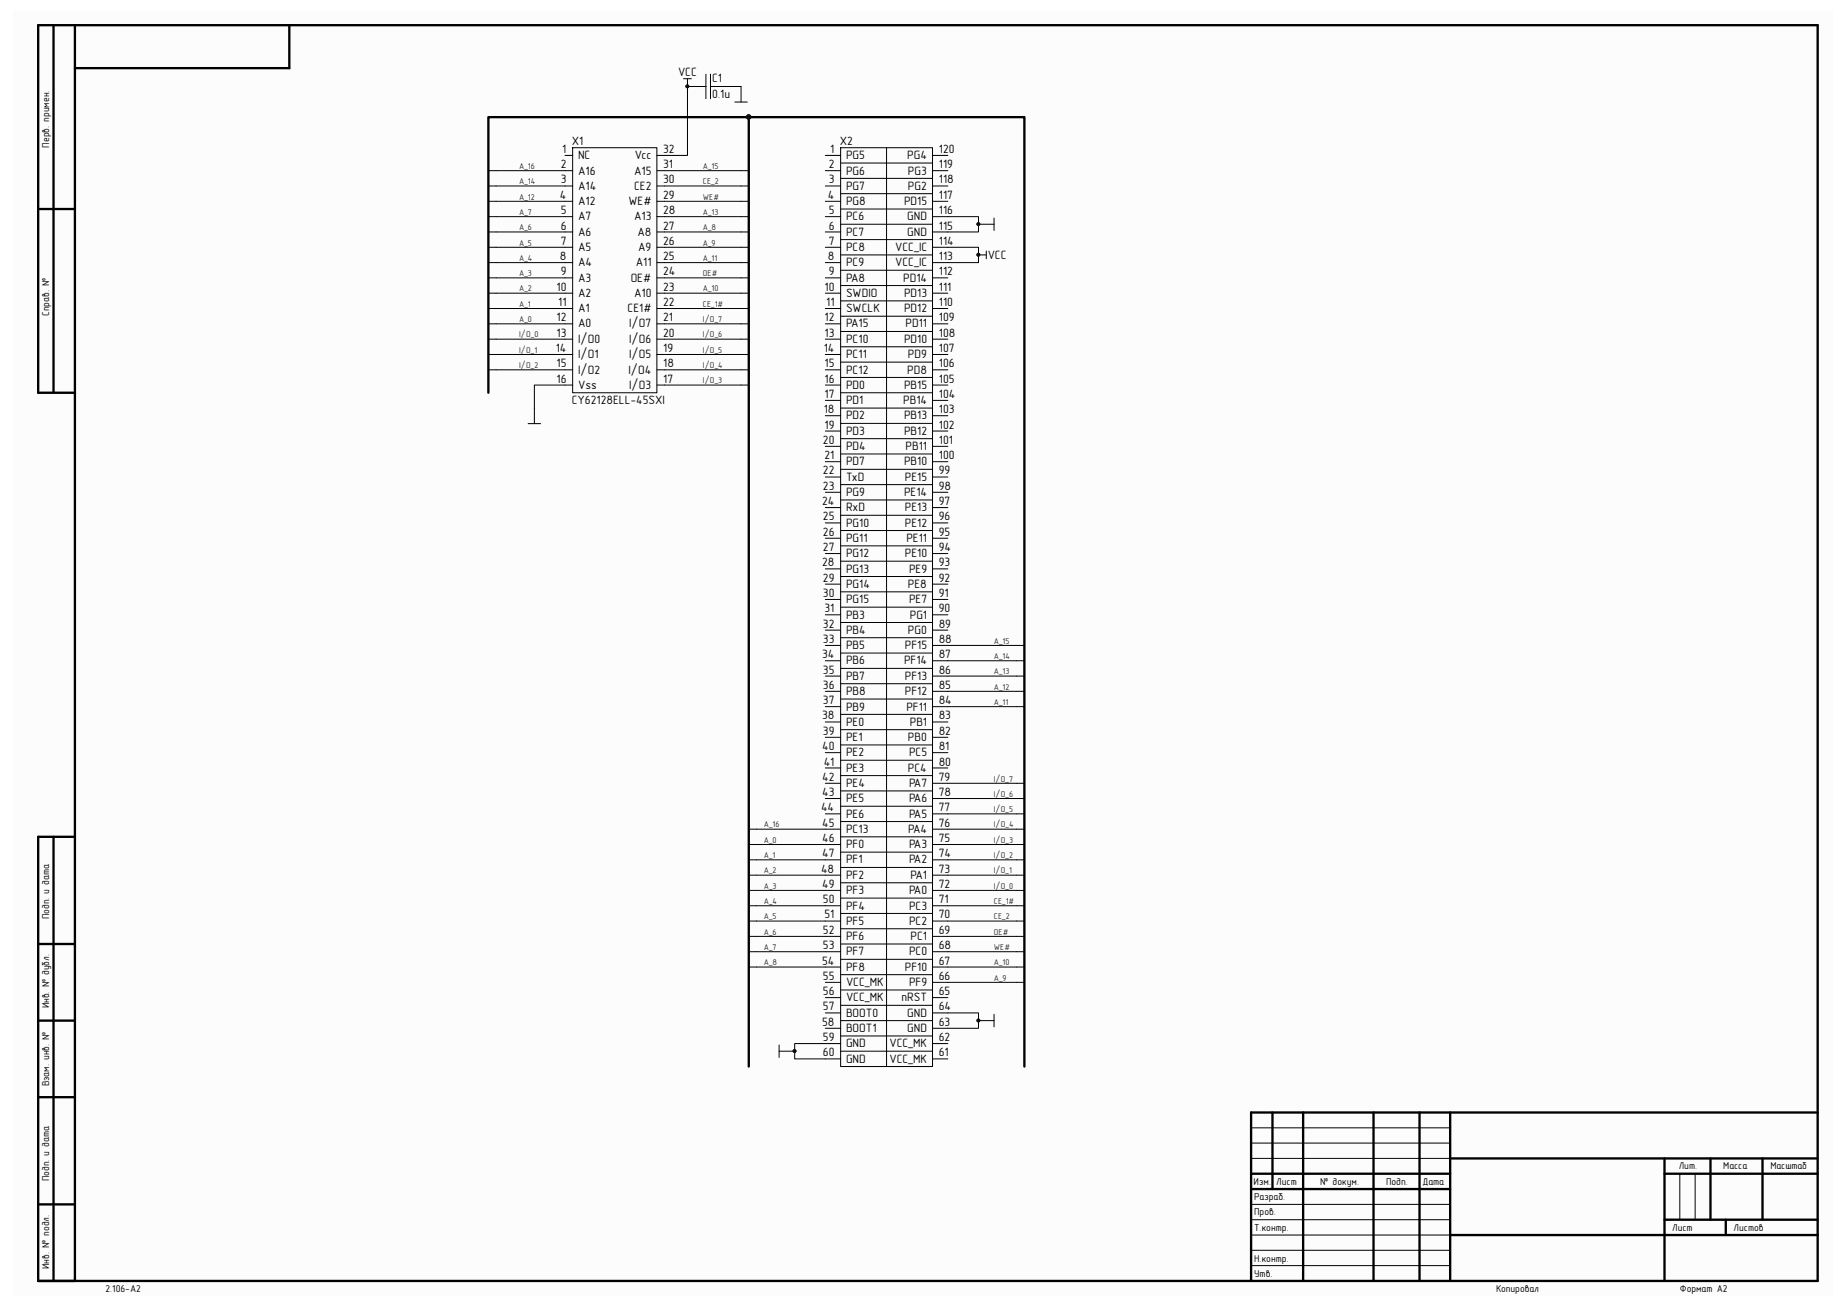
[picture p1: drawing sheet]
<svg xmlns="http://www.w3.org/2000/svg" width="297mm" height="210mm" viewBox="0 0 297 210" stroke-linecap="round" stroke-linejoin="round" font-family="sans-serif">
<path d="M2.2 1.6h292.5v206.8h-292.5z" fill="#fcfcfc"/>
<g fill="none" stroke="#000" stroke-width=".38">
<path d="M8.6 4.1v59.1M12 4.1v201.9M46.5 4.1v6.9h-34.5M120.4 18.8v152.7M6.1 33.6h5.9M12 63.2h-5.9v-59.1h286.2v201.9h-286.2v-71.4h5.9M78.5 63.2v-44.4h86.2v152.7M8.6 134.6v71.4M6.1 151.8h5.9M6.1 176.4h5.9M6.1 164.1h5.9M204.6 178.9v12.3"/>
<path d="M209.6 178.9v27.1M220.9 178.9v27.1M228.3 178.9v27.1M233.2 178.9v27.1M292.3 178.9h-91.1v27.1M6.1 193.7h5.9M201.2 188.7h32M201.2 191.2h32M233.2 186.3h59.1M233.2 198.6h59.1M267.7 188.7h24.6M267.7 186.3v19.7"/>
<path d="M267.7 196.1h24.6M275.1 186.3v9.8M277.5 196.1v2.5M283.4 186.3v9.8"/>
</g>
<g fill="none" stroke="#000" stroke-width=".16">
<path d="M109.9 12.7h1.3M110.6 12.7v1.2M113.5 13.9h-2.9v11.1h-5M113.5 11.9v4M114.3 13.9h4.9v2.5M114.3 11.9v4M118.2 16.4h2M78.5 27.4h13.6M78.5 29.9h13.6M78.5 32.4h13.6M78.5 34.8h13.6M78.5 37.3h13.6"/>
<path d="M78.5 39.8h13.6M90.9 25h1.2M92.1 23.8h13.5v39.4h-13.5zM105.6 27.4h14.8M105.6 29.9h14.8M105.6 32.4h14.8M105.6 34.8h14.8M105.6 37.3h14.8M105.6 39.8h14.8M132.7 25h2.5M132.7 27.4h2.5M132.7 29.9h2.5"/>
<path d="M132.7 32.4h2.5M132.7 34.8h2.5M132.7 37.3h2.5M132.7 39.8h2.5M135.2 23.8h14.8v147.7h-14.8zM135.2 26.2h14.8M135.2 28.7h14.8M135.2 31.1h14.8M135.2 33.6h14.8M135.2 36.1h14.8M135.2 38.5h14.8M142.6 23.8v147.7"/>
<path d="M150 34.8h7.4v2.5h-7.4M150 39.8h7.4v2.4h-7.4M150 25h2.4M150 27.4h2.4M150 29.9h2.4M150 32.4h2.4M157.4 36.1h2.5M159.9 35.1v2M78.5 42.2h13.6M78.5 44.7h13.6M78.5 47.1h13.6M78.5 49.6h13.6"/>
<path d="M78.5 52.1h13.6M78.5 54.5h13.6M78.5 57h13.6M78.5 59.5h13.6M105.6 42.2h14.8M105.6 44.7h14.8M105.6 47.1h14.8M105.6 49.6h14.8M105.6 52.1h14.8M105.6 54.5h14.8M105.6 57h14.8M105.6 59.5h14.8"/>
<path d="M132.7 42.2h2.5M132.7 44.7h2.5M132.7 47.1h2.5M132.7 49.6h2.5M132.7 52.1h2.5M132.7 54.5h2.5M132.7 57h2.5M132.7 59.5h2.5M135.2 41h14.8M135.2 43.5h14.8M135.2 45.9h14.8M135.2 48.4h14.8"/>
<path d="M135.2 50.9h14.8M135.2 53.3h14.8M135.2 55.8h14.8M135.2 58.2h14.8M150 44.7h2.4M150 47.1h2.4M150 49.6h2.4M150 52.1h2.4M150 54.5h2.4M150 57h2.4M150 59.5h2.4M157.4 41h1.2"/>
<path d="M158.6 40.4v1.2M84.9 68.1h2M92.1 61.9h-6.2v6.2M105.6 61.9h14.8M132.7 61.9h2.5M132.7 64.4h2.5M132.7 66.8h2.5M132.7 69.3h2.5M132.7 71.8h2.5M132.7 74.2h2.5M132.7 76.7h2.5M132.7 79.2h2.5"/>
<path d="M135.2 60.7h14.8M135.2 63.2h14.8M135.2 65.6h14.8M135.2 68.1h14.8M135.2 70.5h14.8M135.2 73h14.8M135.2 75.5h14.8M135.2 77.9h14.8M150 61.9h2.4M150 64.4h2.4M150 66.8h2.4M150 69.3h2.4"/>
<path d="M150 71.8h2.4M150 74.2h2.4M150 76.7h2.4M150 79.2h2.4M132.7 81.6h2.5M132.7 84.1h2.5M132.7 86.6h2.5M132.7 89h2.5M132.7 91.5h2.5M132.7 93.9h2.5M132.7 96.4h2.5M132.7 98.9h2.5"/>
<path d="M135.2 80.4h14.8M135.2 82.9h14.8M135.2 85.3h14.8M135.2 87.8h14.8M135.2 90.2h14.8M135.2 92.7h14.8M135.2 95.2h14.8M135.2 97.6h14.8M150 81.6h2.4M150 84.1h2.4M150 86.6h2.4M150 89h2.4"/>
<path d="M150 91.5h2.4M150 93.9h2.4M150 96.4h2.4M150 98.9h2.4M132.7 101.3h2.5M132.7 103.8h2.5M132.7 106.3h2.5M132.7 108.7h2.5M132.7 111.2h2.5M132.7 113.6h2.5M132.7 116.1h2.5M132.7 118.6h2.5"/>
<path d="M135.2 100.1h14.8M135.2 102.6h14.8M135.2 105h14.8M135.2 107.5h14.8M135.2 109.9h14.8M135.2 112.4h14.8M135.2 114.9h14.8M135.2 117.3h14.8M135.2 119.8h14.8M150 101.3h2.4M150 103.8h14.7M150 106.3h14.7"/>
<path d="M150 108.7h14.7M150 111.2h14.7M150 113.6h14.7M150 116.1h2.4M150 118.6h2.4M120.4 133.3h14.8M120.4 135.8h14.8M120.4 138.3h14.8M132.7 121h2.5M132.7 123.5h2.5M132.7 126h2.5M132.7 128.4h2.5"/>
<path d="M132.7 130.9h2.5M135.2 122.3h14.8M135.2 124.7h14.8M135.2 127.2h14.8M135.2 129.6h14.8M135.2 132.1h14.8M135.2 134.6h14.8M135.2 137h14.8M135.2 139.5h14.8M150 121h2.4M150 123.5h2.4M150 126h14.7"/>
<path d="M150 128.4h14.7M150 130.9h14.7M150 133.3h14.7M150 135.8h14.7M150 138.3h14.7M120.4 140.7h14.8M120.4 143.2h14.8M120.4 145.7h14.8M120.4 148.1h14.8M120.4 150.6h14.8M120.4 153h14.8M120.4 155.5h14.8"/>
<path d="M132.7 158h2.5M135.2 142h14.8M135.2 144.4h14.8M135.2 146.9h14.8M135.2 149.4h14.8M135.2 151.8h14.8M135.2 154.3h14.8M135.2 156.7h14.8M135.2 159.2h14.8M150 140.7h14.7M150 143.2h14.7M150 145.7h14.7"/>
<path d="M150 148.1h14.7M150 150.6h14.7M150 153h14.7M150 155.5h14.7M150 158h14.7M125.3 169h2.5M125.3 168v2M132.7 160.4h2.5M132.7 162.9h2.5M132.7 165.4h2.5M135.2 167.8h-7.4v2.5h7.4M135.2 161.7h14.8"/>
<path d="M135.2 164.1h14.8M135.2 166.6h14.8M135.2 169h14.8M150 162.9h7.4v2.5h-7.4M150 160.4h2.4M150 167.8h2.4M150 170.3h2.4M157.4 164.1h2.5M159.9 163.1v2M201.2 198.6h32M201.2 196.1h32M201.2 193.7h32"/>
<path d="M201.2 186.3h32M201.2 183.8h32M201.2 181.4h32M270.1 188.7v7.4M272.6 188.7v7.4M201.2 203.5h32M201.2 201.1h32"/>
</g>
<g fill="#0e0e0e" stroke="#0e0e0e" stroke-width=".16">
<circle cx="120.4" cy="18.8" r=".35"/>
<circle cx="110.5" cy="13.9" r=".23"/>
<circle cx="157.3" cy="164.1" r=".23"/>
<circle cx="127.8" cy="169" r=".23"/>
<circle cx="157.3" cy="36" r=".23"/>
<circle cx="157.3" cy="41" r=".23"/>
</g>
<g font-size="1.9">
<text x="109.1" y="12.3">VCC</text>
<text x="114.5" y="13.3">C1</text>
<text x="114.5" y="15.7">0.1u</text>
<text x="91.9" y="23.2">X1</text>
<text x="135" y="23.2">X2</text>
<text x="90.2" y="27.1">2</text>
<text x="90.2" y="29.5">3</text>
<text x="90.4" y="24.6">1</text>
<text x="93" y="25.6">NC</text>
<text x="93" y="28.1">A16</text>
<text x="102" y="28.1">A15</text>
<text x="102.1" y="25.6">Vcc</text>
<text x="106.6" y="29.5">30</text>
<text x="106.6" y="27.1">31</text>
<text x="106.6" y="24.6">32</text>
<text x="133.3" y="27.1">2</text>
<text x="133.3" y="29.5">3</text>
<text x="133.5" y="24.6">1</text>
<text x="136.1" y="25.6">PG5</text>
<text x="136.1" y="28.1">PG6</text>
<text x="145.9" y="25.6">PG4</text>
<text x="146" y="28.1">PG3</text>
<text x="151" y="29.5">118</text>
<text x="151" y="27.1">119</text>
<text x="151" y="24.6">120</text>
<text x="90" y="32">4</text>
<text x="90.2" y="34.5">5</text>
<text x="93" y="30.5">A14</text>
<text x="93" y="33">A12</text>
<text x="93" y="35.4">A7</text>
<text x="101" y="33">WE#</text>
<text x="102" y="35.4">A13</text>
<text x="102" y="30.5">CE2</text>
<text x="106.6" y="34.5">28</text>
<text x="106.6" y="32">29</text>
<text x="133.1" y="32">4</text>
<text x="133.3" y="34.5">5</text>
<text x="136.1" y="30.5">PG7</text>
<text x="136.1" y="33">PG8</text>
<text x="136.1" y="35.4">PC6</text>
<text x="145.4" y="33">PD15</text>
<text x="145.9" y="35.4">GND</text>
<text x="146" y="30.5">PG2</text>
<text x="151" y="34.5">116</text>
<text x="151" y="32">117</text>
<text x="90" y="41.8">8</text>
<text x="90.2" y="36.9">6</text>
<text x="90.2" y="39.4">7</text>
<text x="93" y="37.9">A6</text>
<text x="93" y="40.4">A5</text>
<text x="102.5" y="37.9">A8</text>
<text x="102.6" y="40.4">A9</text>
<text x="106.6" y="41.8">25</text>
<text x="106.6" y="39.4">26</text>
<text x="106.6" y="36.9">27</text>
<text x="133.1" y="41.8">8</text>
<text x="133.3" y="36.9">6</text>
<text x="133.3" y="39.4">7</text>
<text x="136.1" y="37.9">PC7</text>
<text x="136.1" y="40.4">PC8</text>
<text x="144" y="40.4">VCC_IC</text>
<text x="145.9" y="37.9">GND</text>
<text x="151" y="41.8">113</text>
<text x="151" y="39.4">114</text>
<text x="151" y="36.9">115</text>
<text x="158.8" y="41.7">VCC</text>
<text x="89.5" y="46.7">10</text>
<text x="90.2" y="44.3">9</text>
<text x="93" y="42.8">A4</text>
<text x="93" y="45.3">A3</text>
<text x="93" y="47.8">A2</text>
<text x="101.4" y="45.3">OE#</text>
<text x="102" y="47.8">A10</text>
<text x="102.2" y="42.8">A11</text>
<text x="106.6" y="46.7">23</text>
<text x="106.6" y="44.3">24</text>
<text x="132.6" y="46.7">10</text>
<text x="133.3" y="44.3">9</text>
<text x="136.1" y="42.8">PC9</text>
<text x="136.1" y="45.3">PA8</text>
<text x="136.1" y="47.8">SWDIO</text>
<text x="144" y="42.8">VCC_IC</text>
<text x="145.2" y="45.3">PD14</text>
<text x="145.4" y="47.8">PD13</text>
<text x="151" y="46.7">111</text>
<text x="151" y="44.3">112</text>
<text x="89.5" y="51.7">12</text>
<text x="89.7" y="49.2">11</text>
<text x="93" y="50.2">A1</text>
<text x="93" y="52.7">A0</text>
<text x="100.9" y="50.2">CE1#</text>
<text x="101.2" y="52.7">I/O7</text>
<text x="106.6" y="51.7">21</text>
<text x="106.6" y="49.2">22</text>
<text x="132.6" y="51.7">12</text>
<text x="132.8" y="49.2">11</text>
<text x="136.1" y="50.2">SWCLK</text>
<text x="136.1" y="52.7">PA15</text>
<text x="145.4" y="50.2">PD12</text>
<text x="145.6" y="52.7">PD11</text>
<text x="151" y="51.7">109</text>
<text x="151" y="49.2">110</text>
<text x="89.4" y="56.6">14</text>
<text x="89.5" y="54.1">13</text>
<text x="89.5" y="59.1">15</text>
<text x="93" y="55.2">I/O0</text>
<text x="93" y="57.6">I/O1</text>
<text x="101.2" y="57.6">I/O5</text>
<text x="101.2" y="55.2">I/O6</text>
<text x="106.6" y="59.1">18</text>
<text x="106.6" y="56.6">19</text>
<text x="106.6" y="54.1">20</text>
<text x="132.5" y="56.6">14</text>
<text x="132.6" y="54.1">13</text>
<text x="132.6" y="59.1">15</text>
<text x="136.1" y="55.2">PC10</text>
<text x="136.1" y="57.6">PC11</text>
<text x="145.4" y="55.2">PD10</text>
<text x="146" y="57.6">PD9</text>
<text x="151" y="59.1">106</text>
<text x="151" y="56.6">107</text>
<text x="151" y="54.1">108</text>
<text x="89.5" y="61.5">16</text>
<text x="91.9" y="65">CY62128ELL-45SXI</text>
<text x="93" y="60.1">I/O2</text>
<text x="93" y="62.5">Vss</text>
<text x="101" y="60.1">I/O4</text>
<text x="101.2" y="62.5">I/O3</text>
<text x="106.6" y="61.5">17</text>
<text x="132.6" y="61.5">16</text>
<text x="132.6" y="64">17</text>
<text x="136.1" y="60.1">PC12</text>
<text x="136.1" y="62.5">PD0</text>
<text x="136.1" y="65">PD1</text>
<text x="145.2" y="65">PB14</text>
<text x="145.4" y="62.5">PB15</text>
<text x="145.9" y="60.1">PD8</text>
<text x="151" y="64">104</text>
<text x="151" y="61.5">105</text>
<text x="132.3" y="71.4">20</text>
<text x="132.5" y="66.5">18</text>
<text x="132.6" y="68.9">19</text>
<text x="136.1" y="67.4">PD2</text>
<text x="136.1" y="69.9">PD3</text>
<text x="145.4" y="69.9">PB12</text>
<text x="145.4" y="67.4">PB13</text>
<text x="151" y="71.4">101</text>
<text x="151" y="68.9">102</text>
<text x="151" y="66.5">103</text>
<text x="132.3" y="76.3">22</text>
<text x="132.6" y="73.8">21</text>
<text x="136.1" y="72.4">PD4</text>
<text x="136.1" y="74.8">PD7</text>
<text x="136.1" y="77.3">TxD</text>
<text x="145.4" y="74.8">PB10</text>
<text x="145.5" y="77.3">PE15</text>
<text x="145.6" y="72.4">PB11</text>
<text x="151" y="76.3">99</text>
<text x="151" y="73.8">100</text>
<text x="132.2" y="81.2">24</text>
<text x="132.3" y="78.8">23</text>
<text x="132.3" y="83.7">25</text>
<text x="136.1" y="79.8">PG9</text>
<text x="136.1" y="82.2">RxD</text>
<text x="145.4" y="79.8">PE14</text>
<text x="145.5" y="82.2">PE13</text>
<text x="151" y="83.7">96</text>
<text x="151" y="81.2">97</text>
<text x="151" y="78.8">98</text>
<text x="132.3" y="86.1">26</text>
<text x="132.3" y="88.6">27</text>
<text x="136.1" y="84.7">PG10</text>
<text x="136.1" y="87.2">PG11</text>
<text x="136.1" y="89.6">PG12</text>
<text x="145.5" y="89.6">PE10</text>
<text x="145.5" y="84.7">PE12</text>
<text x="145.8" y="87.2">PE11</text>
<text x="151" y="88.6">94</text>
<text x="151" y="86.1">95</text>
<text x="132.2" y="91.1">28</text>
<text x="132.3" y="93.6">29</text>
<text x="136.1" y="92.1">PG13</text>
<text x="136.1" y="94.5">PG14</text>
<text x="146" y="94.5">PE8</text>
<text x="146.2" y="92.1">PE9</text>
<text x="151" y="93.6">92</text>
<text x="151" y="91.1">93</text>
<text x="132.3" y="96">30</text>
<text x="132.3" y="100.9">32</text>
<text x="132.6" y="98.5">31</text>
<text x="136.1" y="97">PG15</text>
<text x="136.1" y="99.5">PB3</text>
<text x="136.1" y="101.9">PB4</text>
<text x="146" y="101.9">PG0</text>
<text x="146.2" y="97">PE7</text>
<text x="146.3" y="99.5">PG1</text>
<text x="151" y="100.9">89</text>
<text x="151" y="98.5">90</text>
<text x="151" y="96">91</text>
<text x="132.2" y="105.8">34</text>
<text x="132.3" y="103.4">33</text>
<text x="136.1" y="104.4">PB5</text>
<text x="136.1" y="106.8">PB6</text>
<text x="145.4" y="106.8">PF14</text>
<text x="145.5" y="104.4">PF15</text>
<text x="151" y="105.8">87</text>
<text x="151" y="103.4">88</text>
<text x="132.3" y="108.3">35</text>
<text x="132.3" y="110.8">36</text>
<text x="132.3" y="113.2">37</text>
<text x="136.1" y="109.3">PB7</text>
<text x="136.1" y="111.8">PB8</text>
<text x="145.5" y="111.8">PF12</text>
<text x="145.5" y="109.3">PF13</text>
<text x="151" y="113.2">84</text>
<text x="151" y="110.8">85</text>
<text x="151" y="108.3">86</text>
<text x="132.2" y="115.7">38</text>
<text x="132.3" y="118.2">39</text>
<text x="136.1" y="114.3">PB9</text>
<text x="136.1" y="116.7">PE0</text>
<text x="136.1" y="119.2">PE1</text>
<text x="145.8" y="114.3">PF11</text>
<text x="146" y="119.2">PB0</text>
<text x="146.3" y="116.7">PB1</text>
<text x="151" y="118.2">82</text>
<text x="151" y="115.7">83</text>
<text x="132.2" y="120.6">40</text>
<text x="132.2" y="125.6">42</text>
<text x="132.5" y="123.1">41</text>
<text x="136.1" y="121.6">PE2</text>
<text x="136.1" y="124.1">PE3</text>
<text x="146" y="124.1">PC4</text>
<text x="146.2" y="121.6">PC5</text>
<text x="151" y="125.6">79</text>
<text x="151" y="123.1">80</text>
<text x="151" y="120.6">81</text>
<text x="132" y="130.5">44</text>
<text x="132.2" y="128">43</text>
<text x="136.1" y="126.5">PE4</text>
<text x="136.1" y="129">PE5</text>
<text x="136.1" y="131.5">PE6</text>
<text x="146.2" y="131.5">PA5</text>
<text x="146.2" y="129">PA6</text>
<text x="146.2" y="126.5">PA7</text>
<text x="151" y="130.5">77</text>
<text x="151" y="128">78</text>
<text x="132.2" y="132.9">45</text>
<text x="132.2" y="135.4">46</text>
<text x="132.2" y="137.9">47</text>
<text x="136.1" y="133.9">PC13</text>
<text x="136.1" y="136.4">PF0</text>
<text x="146" y="133.9">PA4</text>
<text x="146.2" y="136.4">PA3</text>
<text x="151" y="137.9">74</text>
<text x="151" y="135.4">75</text>
<text x="151" y="132.9">76</text>
<text x="132" y="140.3">48</text>
<text x="132.2" y="142.8">49</text>
<text x="136.1" y="138.9">PF1</text>
<text x="136.1" y="141.4">PF2</text>
<text x="136.1" y="143.8">PF3</text>
<text x="146.2" y="143.8">PA0</text>
<text x="146.2" y="138.9">PA2</text>
<text x="146.4" y="141.4">PA1</text>
<text x="151" y="142.8">72</text>
<text x="151" y="140.3">73</text>
<text x="132.3" y="145.2">50</text>
<text x="132.6" y="147.7">51</text>
<text x="136.1" y="146.3">PF4</text>
<text x="136.1" y="148.7">PF5</text>
<text x="146.2" y="148.7">PC2</text>
<text x="146.2" y="146.3">PC3</text>
<text x="151" y="147.7">70</text>
<text x="151" y="145.2">71</text>
<text x="132.2" y="155.1">54</text>
<text x="132.3" y="150.2">52</text>
<text x="132.3" y="152.7">53</text>
<text x="136.1" y="151.2">PF6</text>
<text x="136.1" y="153.6">PF7</text>
<text x="146.2" y="153.6">PC0</text>
<text x="146.4" y="151.2">PC1</text>
<text x="151" y="155.1">67</text>
<text x="151" y="152.7">68</text>
<text x="151" y="150.2">69</text>
<text x="132.3" y="157.6">55</text>
<text x="132.3" y="160">56</text>
<text x="136.1" y="156.1">PF8</text>
<text x="136.1" y="158.6">VCC_MK</text>
<text x="136.1" y="161">VCC_MK</text>
<text x="144.9" y="161">nRST</text>
<text x="145.5" y="156.1">PF10</text>
<text x="146.2" y="158.6">PF9</text>
<text x="151" y="160">65</text>
<text x="151" y="157.6">66</text>
<text x="132.2" y="165">58</text>
<text x="132.3" y="162.5">57</text>
<text x="132.3" y="167.4">59</text>
<text x="136.1" y="163.5">BOOT0</text>
<text x="136.1" y="165.9">BOOT1</text>
<text x="145.9" y="165.9">GND</text>
<text x="145.9" y="163.5">GND</text>
<text x="151" y="167.4">62</text>
<text x="151" y="165">63</text>
<text x="151" y="162.5">64</text>
<text x="132.3" y="169.9">60</text>
<text x="136.1" y="168.4">GND</text>
<text x="136.1" y="170.9">GND</text>
<text x="143" y="170.9">VCC_MK</text>
<text x="143" y="168.4">VCC_MK</text>
<text x="151" y="169.9">61</text>
</g>
<g font-size="1.6">
<text x="7.9" y="23.7" transform="rotate(-90 7.9 23.7)">Перв. примен.</text>
<text x="7.9" y="50.8" transform="rotate(-90 7.9 50.8)">Справ. №</text>
<text x="7.9" y="147.9" transform="rotate(-90 7.9 147.9)">Подп. и дата</text>
<text x="7.9" y="162.1" transform="rotate(-90 7.9 162.1)">Инв. № дубл.</text>
<text x="7.9" y="174.7" transform="rotate(-90 7.9 174.7)">Взам. инв. №</text>
<text x="7.9" y="190" transform="rotate(-90 7.9 190)">Подп. и дата</text>
<text x="201.6" y="190.5">Изм.</text>
<text x="205.2" y="190.5">Лист</text>
<text x="212.3" y="190.5">№ докум.</text>
<text x="222.9" y="190.5">Подп.</text>
<text x="228.8" y="190.5">Дата</text>
<text x="270" y="188">Лит.</text>
<text x="277.1" y="188">Масса</text>
<text x="284.7" y="188">Масштаб</text>
<text x="201.7" y="195.5">Пров.</text>
<text x="201.7" y="197.9">Т.контр.</text>
<text x="201.7" y="193">Разраб.</text>
<text x="268.9" y="197.9">Лист</text>
<text x="278.8" y="197.9">Листов</text>
<text x="201.7" y="202.9">Н.контр.</text>
<text x="7.9" y="204.1" transform="rotate(-90 7.9 204.1)">Инв. № подл.</text>
<text x="17" y="207.8">2.106-A2</text>
<text x="201.7" y="205.3">Утв.</text>
<text x="240.6" y="207.8">Копировал</text>
<text x="270.1" y="207.8">Формат А2</text>
</g>
<g font-size="1.4" fill="#262626">
<text x="83.5" y="29.6">A_14</text>
<text x="83.5" y="27.2">A_16</text>
<text x="113" y="27.2">A_15</text>
<text x="113" y="29.6">CE_2</text>
<text x="83.5" y="34.5">A_7</text>
<text x="83.5" y="32.1">A_12</text>
<text x="113" y="34.5">A_13</text>
<text x="113" y="32.1">WE#</text>
<text x="83.5" y="42">A_4</text>
<text x="83.5" y="39.5">A_5</text>
<text x="83.5" y="37">A_6</text>
<text x="113" y="37">A_8</text>
<text x="113" y="39.5">A_9</text>
<text x="113" y="42">A_11</text>
<text x="83.5" y="46.9">A_2</text>
<text x="83.5" y="44.4">A_3</text>
<text x="113" y="46.9">A_10</text>
<text x="113" y="44.4">OE#</text>
<text x="83.5" y="51.8">A_0</text>
<text x="83.5" y="49.3">A_1</text>
<text x="113" y="51.8">I/O_7</text>
<text x="113" y="49.3">CE_1#</text>
<text x="83.5" y="54.3">I/O_0</text>
<text x="83.5" y="56.7">I/O_1</text>
<text x="83.5" y="59.2">I/O_2</text>
<text x="113" y="59.2">I/O_4</text>
<text x="113" y="56.7">I/O_5</text>
<text x="113" y="54.3">I/O_6</text>
<text x="113" y="61.6">I/O_3</text>
<text x="159.8" y="106">A_14</text>
<text x="159.8" y="103.5">A_15</text>
<text x="159.8" y="113.4">A_11</text>
<text x="159.8" y="110.9">A_12</text>
<text x="159.8" y="108.4">A_13</text>
<text x="159.8" y="125.7">I/O_7</text>
<text x="159.8" y="130.6">I/O_5</text>
<text x="159.8" y="128.1">I/O_6</text>
<text x="122.9" y="135.5">A_0</text>
<text x="122.9" y="138">A_1</text>
<text x="122.9" y="133.1">A_16</text>
<text x="159.8" y="138">I/O_2</text>
<text x="159.8" y="135.5">I/O_3</text>
<text x="159.8" y="133.1">I/O_4</text>
<text x="122.9" y="140.5">A_2</text>
<text x="122.9" y="142.9">A_3</text>
<text x="159.8" y="142.9">I/O_0</text>
<text x="159.8" y="140.5">I/O_1</text>
<text x="122.9" y="145.4">A_4</text>
<text x="122.9" y="147.8">A_5</text>
<text x="159.8" y="145.4">CE_1#</text>
<text x="159.8" y="147.8">CE_2</text>
<text x="122.9" y="150.3">A_6</text>
<text x="122.9" y="152.8">A_7</text>
<text x="122.9" y="155.2">A_8</text>
<text x="159.8" y="155.2">A_10</text>
<text x="159.8" y="152.8">WE#</text>
<text x="159.8" y="150.3">OE#</text>
<text x="159.8" y="157.7">A_9</text>
</g>
</svg>
